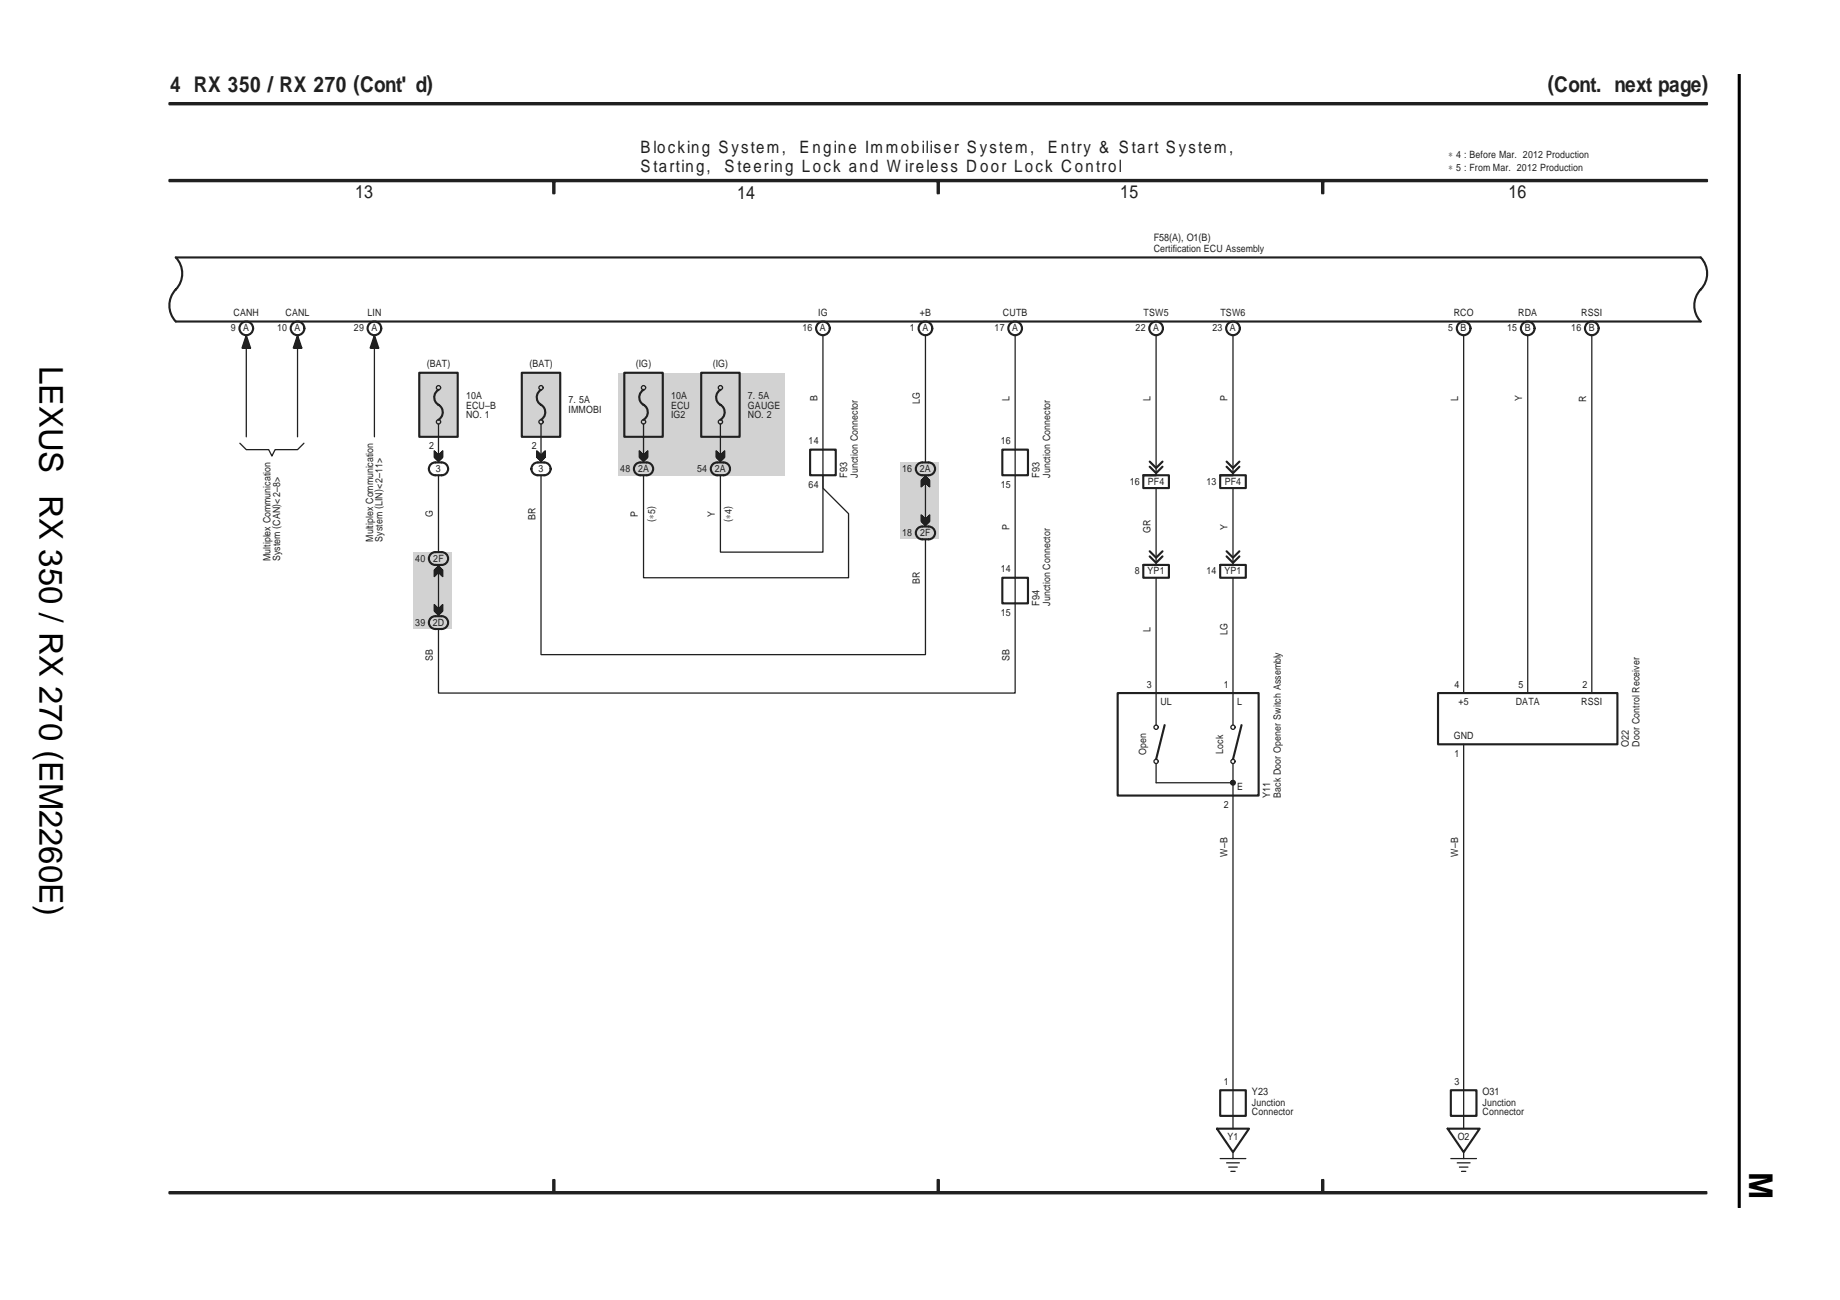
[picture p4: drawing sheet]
<svg xmlns="http://www.w3.org/2000/svg" width="297mm" height="210mm" viewBox="0 0 297 210" stroke-linecap="round" stroke-linejoin="round" font-family="sans-serif">
<path d="M273.3 10.4v186.1" fill="none" stroke="#fff" stroke-width=".16"/>
<g fill="#d1d2d4">
<path d="M145.3 74.7h6.2v12.4h-6.2z"/>
<path d="M66.7 89.1h6.2v12.5h-6.2z"/>
<path d="M99.8 60.2h26.8v16.5h-26.8z"/>
<path d="M67.7 60.2h6.2v10.3h-6.2z"/>
<path d="M84.2 60.2h6.2v10.3h-6.2z"/>
</g>
<g fill="none" stroke="#231f20" stroke-width=".34">
<path d="M27.3 16.8h248.3M27.3 16.6h248.3M27.3 29.3h248.3M27.3 29.1h248.3M89.3 29.3v1.9M89.5 29.3v1.9M151.4 29.3v1.9M151.6 29.3v1.9M213.4 29.3v1.9M213.6 29.3v1.9M28.4 41.6h246.2a3.7 3.7 0 0 1 0 5.1 3.7 3.7 0 0 0 0 5.2h-246.2a3.7 3.7 0 0 1 0-5.2 3.7 3.7 0 0 0 0-5.1zM67.7 60.2h6.2v10.3h-6.2z"/>
<path d="M69.4 75.1l.3-.2a2.24 2.24 0 0 1 2.4 .2 1.03 1.03 0 0 1 .1 1.1 1.03 1.03 0 0 1-.9 .5h-1a1.03 1.03 0 0 1-1-.5 1.03 1.03 0 0 1 .1-1.1zM70.8 62.9a1.44 1.44 0 0 0 .2 2.6 1.4 1.4 0 0 1-.2 2.3M84.2 60.2h6.2v10.3h-6.2zM86 75.1l.2-.2a2.24 2.24 0 0 1 2.5 .2 1.03 1.03 0 0 1 .1 1.1 1.03 1.03 0 0 1-.9 .5h-1.1a1.03 1.03 0 0 1-.9-.5 1.03 1.03 0 0 1 .1-1.1zM87.3 62.9a1.44 1.44 0 0 0 .2 2.6 1.4 1.4 0 0 1-.2 2.3M100.8 60.2h6.2v10.3h-6.2zM102.8 74.9a2.24 2.24 0 0 1 2.4 .2 1.03 1.03 0 0 1 .1 1.1 1.03 1.03 0 0 1-.9 .5h-1a1.03 1.03 0 0 1-1-.7 1.03 1.03 0 0 1 .4-1.1zM103.9 62.9a1.44 1.44 0 0 0 .2 2.6 1.4 1.4 0 0 1-.2 2.3M113.2 60.2h6.2v10.3h-6.2zM114.9 75.1l.3-.2a2.24 2.24 0 0 1 2.5 .2 1.03 1.03 0 0 1 0 1.1 1.03 1.03 0 0 1-.9 .5h-1a1.03 1.03 0 0 1-.9-.5 1.03 1.03 0 0 1 0-1.1zM116.3 62.9a1.44 1.44 0 0 0 .2 2.6 1.4 1.4 0 0 1-.2 2.3M130.8 72.6h4.1v4.1h-4.1z"/>
<path d="M148 75.1l.3-.2a2.24 2.24 0 0 1 2.5 .2 1.03 1.03 0 0 1 0 1.1 1.03 1.03 0 0 1-.9 .5h-1a1.03 1.03 0 0 1-.9-.5 1.03 1.03 0 0 1 0-1.1zM161.8 72.6h4.1v4.1h-4.1zM184.6 76.7h4.1v2.1h-4.1zM184.6 76.7h2M185.6 74.5l1 1.1 1.1-1.1M185.6 75.4l1 1 1.1-1M197 76.7h4.1v2.1h-4.1zM197 76.7h2M198 74.5l1 1.1 1.1-1.1M198 75.4l1 1 1.1-1M69.7 89.3a2.24 2.24 0 0 1 2.4 .3 1.03 1.03 0 0 1 .1 1.1 1.03 1.03 0 0 1-.9 .5h-1a1.03 1.03 0 0 1-1-.7 1.03 1.03 0 0 1 .4-1.2zM69.7 99.7a2.24 2.24 0 0 1 2.4 .2 1.03 1.03 0 0 1 .1 1.1 1.03 1.03 0 0 1-.9 .6h-1a1.03 1.03 0 0 1-1-.8 1.03 1.03 0 0 1 .4-1.1z"/>
<path d="M148 85.4l.3-.2a2.24 2.24 0 0 1 2.5 .2 1.03 1.03 0 0 1 0 1.1 1.03 1.03 0 0 1-.9 .6h-1a1.03 1.03 0 0 1-.9-.6 1.03 1.03 0 0 1 0-1.1zM161.8 93.3h4.1v4.1h-4.1zM184.6 91.2h4.1v2.1h-4.1zM184.6 91.2h2M185.6 89l1 1 1.1-1M185.6 89.8l1 1.1 1.1-1.1M197 91.2h4.1v2.1h-4.1zM197 91.2h2M198 89l1 1 1.1-1M198 89.8l1 1.1 1.1-1.1M180.4 111.9h22.8v16.6h-22.8zM188 117.1l-1.4 5.5"/>
<path d="M200.4 117.1l-1.4 5.5M232.1 111.9h29v8.3h-29zM197 176h4.1v4.2h-4.1zM234.2 176h4.2v4.2h-4.2zM27.3 192.7h248.2M27.3 192.5h248.2M89.3 190.5v2M89.5 190.5v2M151.4 190.5v2M151.6 190.5v2M196.5 182.2h5.1l-2.6 3.8zM213.4 190.5v2"/>
<path d="M213.6 190.5v2M233.7 182.2h5.2l-2.6 3.8z"/>
<circle cx="39.8" cy="53" r="1.1"/>
<circle cx="48" cy="53" r="1.1"/>
<circle cx="60.4" cy="53" r="1.1"/>
<circle cx="132.8" cy="53" r="1.1"/>
<circle cx="149.4" cy="53" r="1.1"/>
<circle cx="163.9" cy="53" r="1.1"/>
<circle cx="186.6" cy="53" r="1.1"/>
<circle cx="199" cy="53" r="1.1"/>
<circle cx="236.3" cy="53" r="1.1"/>
<circle cx="246.6" cy="53" r="1.1"/>
<circle cx="257" cy="53" r="1.1"/>
</g>
<g fill="none" stroke="#231f20" stroke-width=".21">
<path d="M39.5 56.2l.3-.8 .2 .8h.2l-.4-1.2-.4 1.2h-.2l.6-1.6 .5 1.6h.1l-.6-2.1-.7 2.1h1.3M39.8 54.1v16.4M47.8 56.2l.2-.8 .3 .8h.1l-.4-1.2-.4 1.2h-.1l.5-1.6 .6 1.6h.1l-.7-2.1-.7 2.1h1.4M48 54.1v16.4M60.2 56.2l.2-.8 .3 .8h.1l-.4-1.2-.4 1.2h-.1l.5-1.6 .6 1.6h.1l-.7-2.1-.6 2.1h1.3M60.4 54.1v16.4M132.8 54.1v22.6M149.4 54.1v20.6M163.9 54.1v57.8h-93.1v-10.3M186.6 54.1v22.6M199 54.1v22.6M236.3 54.1v57.8"/>
<path d="M246.6 54.1v57.8M257 54.1v57.8M38.7 71.6l1.1 1h3.6l.5 1 .5-1h3.6l1.1-1M70.8 73.5l-.7-.7v1l.7 .7 .7-.7v-1l-.7 .7-.6-.6v1v-.9l.2 1.1v-1v.1l.1 1v-.9h.1l.1 1v-.9v.1l.1 1v-1l.1-.1v1v-1l.1-.1v1l.1-1.1v.9l.1-1 .1-.1v1l.1-1.1v1M70.8 68.5v6.2M70.8 76.7v12.4M87.3 73.5l-.7-.7v1l.7 .7 .7-.7v-1l-.7 .7-.6-.6v1h.1v-.9l.1 1v.1v-1l.1 1 .1 .1v-.9v1h.1v-.9l.1 1.1v-1l.1-.1v1l.1-1v-.1v1l.1-1.1h.1v.9l.1-1v-.1v1l.2-1.1v1M87.3 76.7v29h62.1v-18.6M87.3 68.5v6.2M103.9 73.5l-.7-.7v1l.7 .7 .7-.7v-1l-.7 .7-.6-.6v1v-.9l.1 1 .1 .1v-1v1l.1 .1v-.9l.1 1v-.9l.2 1.1v-1l.1-.1v1v-1l.1-.1v1l.1-1.1v.9l.1-1 .1-.1v1l.1-1.1v1M103.9 76.7v16.6h33.1v-10.4l-4.2-4.1v-2.1M103.9 68.5v6.2"/>
<path d="M116.3 76.7v12.4h16.5v-12.4M116.3 73.5l-.7-.7v1l.7 .7 .7-.7v-1l-.7 .7-.6-.6v1v-.9l.1 1 .1 .1v-1l.1 1v.1v-.9l.1 1h.1v-.9l.1 1.1v-1l.1-.1v1l.1-1.1v1l.1-.1v-1v.9h.1l.1-1.1v1l.1-.1v-1v1M116.3 68.5v6.2M148.8 77.5v1v-1l.1-.1v1l.1-1.1h.1v.9v-1l.1-.1v1l.1-1.1v1l.1-.1v-1l.1 1v.1v-.9l.1 1h.1v-.9l.1 1.1v-1l.1 .1 .1 1v-.9v1l-.6-.6-.7 .7v-1l.7-.7 .7 .7v1l-.7-.7M149.4 76.7v8.3M186.6 78.8v12.4M199 78.8v12.4M70.2 92v1l.1-1.1v1l.1-.1v-1v.9h.1l.1-1.1v1l.1-.1v-1v.9l.1-.1v-.9l.1 1.1v-1l.1 .1 .1 1v-.9v.1l.1 1v-1l.1 .1v1v-.9h.1v1l-.6-.6-.7 .7v-1l.7-.7 .7 .7v1l-.7-.7M70.8 98.3l-.7-.7v1l.7 .7 .7-.7v-1l-.7 .7-.6-.6v1v-.9l.1 1 .1 .1v-.9v1h.1v-.9l.2 1.1v-1v.1l.1 1v-.9l.1-.1v.9v-1l.1-.1v1l.1-1v-.1v1l.1-1.1h.1v.9l.1-1.1v1M70.8 91.2v8.3M149.4 83.8l-.7-.7v1.1l.7 .7 .7-.7v-1.1l-.7 .8-.6-.7v1v.1v-1l.2 1.1v-.9h.1v1v-.9l.1 .1 .1 1v-.9l.1 1v-.9l.1-.1v1v-1.1l.1-.1v1l.1-1v-.1v1l.2-1.1v.9h.1v-1.1v1M186.6 93.3v23.8"/>
<path d="M199 93.3v23.8M186.6 123.3v3.1h12.4l-.1-.2 .3 .1v.2l-.3 .1v-.1a.3 .3 0 0 1 .1-.5 .3 .3 0 0 1 .4 .3 .38 .38 0 0 1-.4 .5 .38 .38 0 0 1-.2-.7M199 123.3v58.9M236.3 120.2v62M197 187.1h4.1M198 187.8h2.1M198.4 188.4h1.3M198.7 189.1h.7M199 186v1.1M234.2 187.1h4.2M235.2 187.8h2.1M235.6 188.4h1.4"/>
<path d="M235.9 189.1h.7M236.3 186v1.1"/>
<circle cx="70.8" cy="68.1" r=".34"/>
<circle cx="70.8" cy="62.6" r=".34"/>
<circle cx="87.3" cy="68.1" r=".34"/>
<circle cx="87.3" cy="62.6" r=".34"/>
<circle cx="103.9" cy="68.1" r=".34"/>
<circle cx="103.9" cy="62.6" r=".34"/>
<circle cx="116.3" cy="68.1" r=".34"/>
<circle cx="116.3" cy="62.6" r=".34"/>
<circle cx="186.6" cy="117.4" r=".34"/>
<circle cx="199" cy="117.4" r=".34"/>
<circle cx="186.6" cy="122.9" r=".34"/>
<circle cx="199" cy="122.9" r=".34"/>
</g>
<path d="M280.8 12v183" fill="none" stroke="#000" stroke-width=".5"/>
<g font-size="5.3">
<text x="6.4" y="59.1" transform="rotate(90 6.4 59.1)">LEXUS RX 350 / RX 270 (EM2260E)</text>
<text x="282.4" y="189.3" transform="rotate(90 282.4 189.3)">M</text>
</g>
<g font-size="3.5" fill="#231f20">
<text x="27.4" y="14.9">4 RX 350 / RX 270 (Cont' d)</text>
<text x="249.8" y="14.7">(Cont. next page)</text>
</g>
<g font-size="2.9" fill="#231f20">
<text x="57.4" y="32">13</text>
<text x="119" y="32.1">14</text>
<text x="180.9" y="32">15</text>
<text x="243.5" y="32">16</text>
</g>
<g font-size="2.8" fill="#231f20">
<text x="103.4" y="24.7">B locking S ystem,</text>
<text x="103.4" y="27.7">S tarting,</text>
<text x="116.9" y="27.7">S teering Lock and W ireless D oor Lock C ontrol</text>
<text x="129.1" y="24.7">E ngine Immobiliser S ystem,</text>
<text x="169.2" y="24.7">E ntry &amp; S tart S ystem,</text>
</g>
<g font-size="1.7" fill="#231f20">
<text x="186.3" y="38.9">F58(A), O1(B)</text>
<text x="136.8" y="77.1" transform="rotate(-90 136.8 77.1)">F93</text>
<text x="167.8" y="77.1" transform="rotate(-90 167.8 77.1)">F93</text>
<text x="167.8" y="97.8" transform="rotate(-90 167.8 97.8)">F94</text>
<text x="263" y="120.6" transform="rotate(-90 263 120.6)">O22</text>
<text x="205" y="128.8" transform="rotate(-90 205 128.8)">Y11</text>
<text x="202.1" y="176.9">Y23</text>
<text x="239.3" y="176.9">O31</text>
</g>
<g font-size="1.6" fill="#231f20">
<text x="233.8" y="25.5">∗ 4 : Before Mar. 2012 Production</text>
<text x="233.8" y="27.6">∗ 5 : From Mar. 2012 Production</text>
<text x="186.3" y="40.7">Certification ECU Assembly</text>
<text x="37.3" y="53.5">9</text>
<text x="37.7" y="51">CANH</text>
<text x="39.3" y="53.5">A</text>
<text x="44.7" y="53.5">10</text>
<text x="46.1" y="51">CANL</text>
<text x="47.5" y="53.5">A</text>
<text x="57.1" y="53.5">29</text>
<text x="59.3" y="51">LIN</text>
<text x="60" y="53.5">A</text>
<text x="129.5" y="53.5">16</text>
<text x="132.1" y="51">IG</text>
<text x="132.4" y="53.5">A</text>
<text x="146.9" y="53.5">1</text>
<text x="148.5" y="51">+B</text>
<text x="148.9" y="53.5">A</text>
<text x="160.6" y="53.5">17</text>
<text x="161.9" y="51">CUTB</text>
<text x="163.4" y="53.5">A</text>
<text x="183.3" y="53.5">22</text>
<text x="184.6" y="51">TSW5</text>
<text x="186.1" y="53.5">A</text>
<text x="195.7" y="53.5">23</text>
<text x="197" y="51">TSW6</text>
<text x="198.6" y="53.5">A</text>
<text x="233.8" y="53.5">5</text>
<text x="234.7" y="51">RCO</text>
<text x="235.8" y="53.5">B</text>
<text x="243.3" y="53.5">15</text>
<text x="245.1" y="51">RDA</text>
<text x="246.1" y="53.5">B</text>
<text x="253.7" y="53.5">16</text>
<text x="255.3" y="51">RSSI</text>
<text x="256.5" y="53.5">B</text>
<text x="68.9" y="59.2">(BAT)</text>
<text x="85.5" y="59.2">(BAT)</text>
<text x="102.6" y="59.2">(IG)</text>
<text x="115.1" y="59.2">(IG)</text>
<text x="75.2" y="64.5">10A</text>
<text x="75.2" y="66">ECU–B</text>
<text x="91.8" y="65.2">7. 5A</text>
<text x="108.3" y="64.5">10A</text>
<text x="108.3" y="66">ECU</text>
<text x="120.7" y="64.5">7. 5A</text>
<text x="120.7" y="66">GAUGE</text>
<text x="131.9" y="64.8" transform="rotate(-90 131.9 64.8)">B</text>
<text x="148.5" y="65.3" transform="rotate(-90 148.5 65.3)">LG</text>
<text x="163" y="64.7" transform="rotate(-90 163 64.7)">L</text>
<text x="185.7" y="64.7" transform="rotate(-90 185.7 64.7)">L</text>
<text x="198.1" y="64.8" transform="rotate(-90 198.1 64.8)">P</text>
<text x="235.4" y="64.7" transform="rotate(-90 235.4 64.7)">L</text>
<text x="245.7" y="64.8" transform="rotate(-90 245.7 64.8)">Y</text>
<text x="256.1" y="64.8" transform="rotate(-90 256.1 64.8)">R</text>
<text x="75.2" y="67.5">NO. 1</text>
<text x="91.8" y="66.7">IMMOBI</text>
<text x="108.3" y="67.5">IG2</text>
<text x="120.7" y="67.5">NO. 2</text>
<text x="130.5" y="71.7">14</text>
<text x="161.6" y="71.7">16</text>
<text x="69.3" y="72.5">2</text>
<text x="70.4" y="76.2">3</text>
<text x="85.8" y="72.5">2</text>
<text x="86.9" y="76.2">3</text>
<text x="100.1" y="76.2">48</text>
<text x="103" y="76.2">2A</text>
<text x="112.6" y="76.2">54</text>
<text x="115.4" y="76.2">2A</text>
<text x="138.5" y="77.1" transform="rotate(-90 138.5 77.1)">Junction Connector</text>
<text x="145.7" y="76.2">16</text>
<text x="148.5" y="76.2">2A</text>
<text x="169.5" y="77.1" transform="rotate(-90 169.5 77.1)">Junction Connector</text>
<text x="69.9" y="83.5" transform="rotate(-90 69.9 83.5)">G</text>
<text x="86.4" y="83.9" transform="rotate(-90 86.4 83.9)">BR</text>
<text x="103" y="83.4" transform="rotate(-90 103 83.4)">P</text>
<text x="115.4" y="83.4" transform="rotate(-90 115.4 83.4)">Y</text>
<text x="130.5" y="78.7">64</text>
<text x="161.6" y="78.7">15</text>
<text x="182.4" y="78.3">16</text>
<text x="185.3" y="78.3">PF4</text>
<text x="194.8" y="78.3">13</text>
<text x="197.7" y="78.3">PF4</text>
<text x="60.2" y="87.5" transform="rotate(-90 60.2 87.5)">Multiplex Communication</text>
<text x="61.8" y="87.5" transform="rotate(-90 61.8 87.5)">System (LIN)&lt;2–11&gt;</text>
<text x="105.6" y="84.2" transform="rotate(-90 105.6 84.2)">(∗5)</text>
<text x="118.1" y="84.2" transform="rotate(-90 118.1 84.2)">(∗4)</text>
<text x="145.7" y="86.5">18</text>
<text x="148.6" y="86.5">2F</text>
<text x="163" y="85.5" transform="rotate(-90 163 85.5)">P</text>
<text x="185.7" y="86.1" transform="rotate(-90 185.7 86.1)">GR</text>
<text x="198.1" y="85.5" transform="rotate(-90 198.1 85.5)">Y</text>
<text x="43.7" y="90.6" transform="rotate(-90 43.7 90.6)">Multiplex Communication</text>
<text x="45.2" y="90.6" transform="rotate(-90 45.2 90.6)">System (CAN)&lt;2–8&gt;</text>
<text x="67" y="90.7">40</text>
<text x="69.9" y="90.7">2F</text>
<text x="148.5" y="94.3" transform="rotate(-90 148.5 94.3)">BR</text>
<text x="161.6" y="92.4">14</text>
<text x="183.2" y="92.7">8</text>
<text x="185.3" y="92.7">YP1</text>
<text x="194.8" y="92.7">14</text>
<text x="197.7" y="92.7">YP1</text>
<text x="67" y="101">39</text>
<text x="69.9" y="101">2D</text>
<text x="161.6" y="99.4">15</text>
<text x="169.5" y="97.8" transform="rotate(-90 169.5 97.8)">Junction Connector</text>
<text x="185.7" y="102" transform="rotate(-90 185.7 102)">L</text>
<text x="69.9" y="106.7" transform="rotate(-90 69.9 106.7)">SB</text>
<text x="163" y="106.7" transform="rotate(-90 163 106.7)">SB</text>
<text x="198.1" y="102.5" transform="rotate(-90 198.1 102.5)">LG</text>
<text x="185.1" y="111">3</text>
<text x="187.3" y="113.9">UL</text>
<text x="197.5" y="111">1</text>
<text x="199.7" y="113.9">L</text>
<text x="234.8" y="111">4</text>
<text x="235.5" y="113.8">+5</text>
<text x="244.7" y="113.8">DATA</text>
<text x="245.1" y="111">5</text>
<text x="255.3" y="113.8">RSSI</text>
<text x="255.5" y="111">2</text>
<text x="234.7" y="119.3">GND</text>
<text x="185" y="121.9" transform="rotate(-90 185 121.9)">Open</text>
<text x="197.5" y="121.7" transform="rotate(-90 197.5 121.7)">Lock</text>
<text x="234.8" y="122.2">1</text>
<text x="264.7" y="120.6" transform="rotate(-90 264.7 120.6)">Door Control Receiver</text>
<text x="197.5" y="130.4">2</text>
<text x="199.7" y="127.6">E</text>
<text x="206.8" y="128.8" transform="rotate(-90 206.8 128.8)">Back Door Opener Switch Assembly</text>
<text x="198.1" y="138.3" transform="rotate(-90 198.1 138.3)">W–B</text>
<text x="235.4" y="138.3" transform="rotate(-90 235.4 138.3)">W–B</text>
<text x="197.5" y="175.1">1</text>
<text x="202.1" y="178.6">Junction</text>
<text x="234.8" y="175.1">3</text>
<text x="239.3" y="178.6">Junction</text>
<text x="198.2" y="184.1">Y1</text>
<text x="202.1" y="180.1">Connector</text>
<text x="235.3" y="184.1">O2</text>
<text x="239.3" y="180.1">Connector</text>
</g>
</svg>
